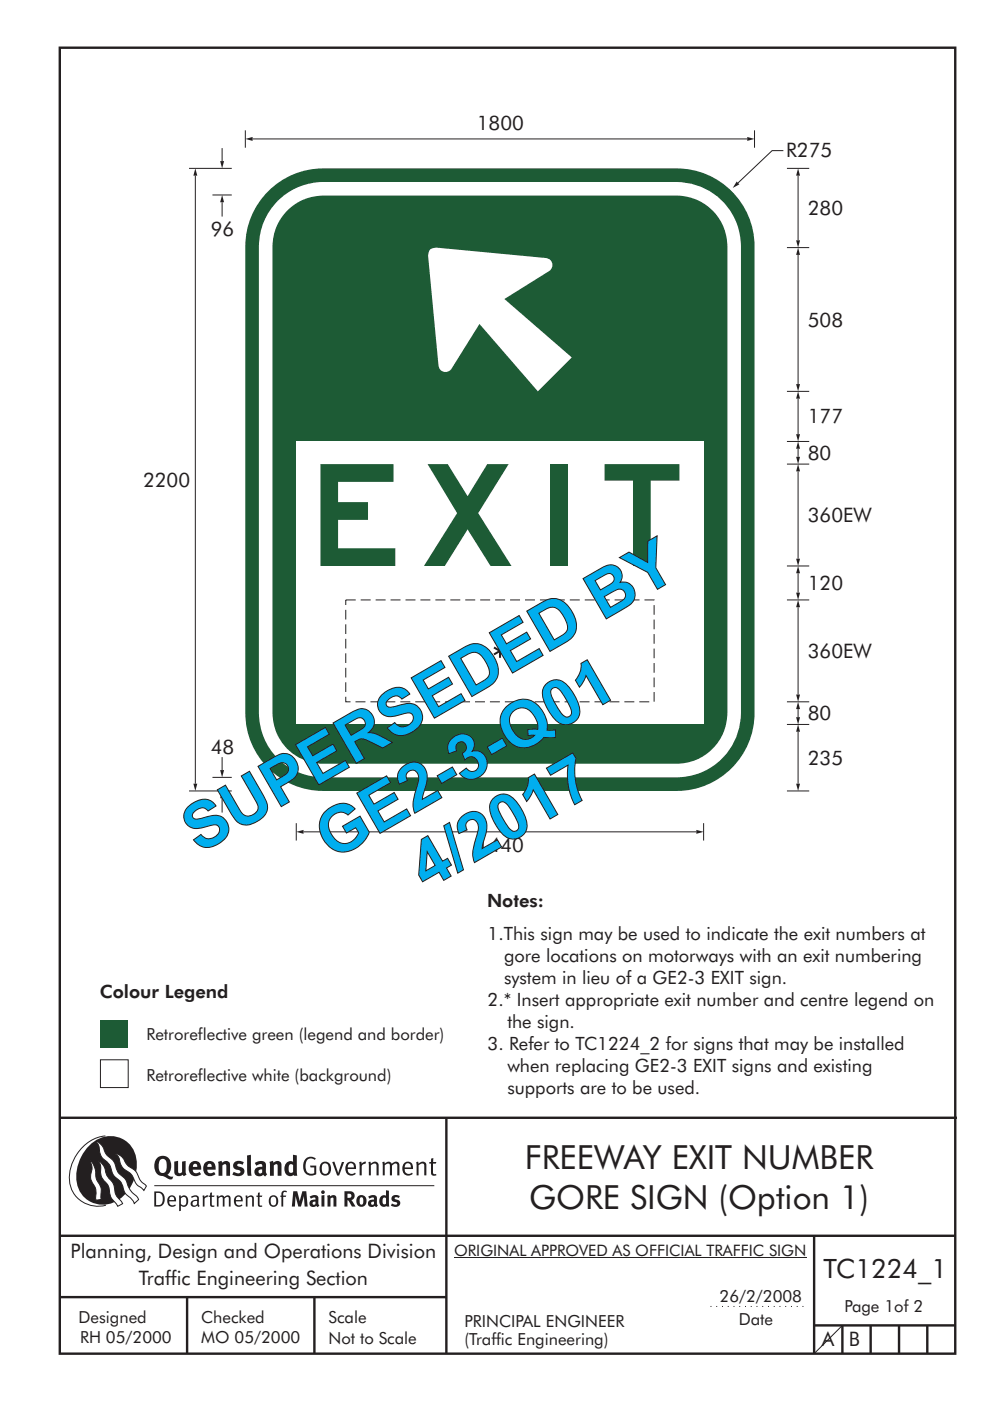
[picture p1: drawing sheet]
<svg xmlns="http://www.w3.org/2000/svg" width="210mm" height="297mm" viewBox="0 0 210 297" stroke-linecap="round" stroke-linejoin="round" font-family="sans-serif">
<g fill="none" stroke="#231f20" stroke-width=".51">
<path d="M12.7 10.1h189.9v276.9h-189.9zM12.7 237h190.3M94.7 236.9v50.1M12.7 262h190M12.7 275h82M39.7 275v12M66.7 275v12M172.7 262v25M172.7 281h30M178.7 281v6M184.7 281v6M190.7 281v6"/>
<path d="M196.7 281v6"/>
</g>
<path d="M150.7 277h20" fill="none" stroke="#231f20" stroke-width=".21" stroke-dasharray=".2 1" stroke-linecap="butt"/>
<path d="M96.3 266.7h74.7" fill="none" stroke="#231f20" stroke-width=".21"/>
<path d="M21.3 216.2h5.9v5.9h-5.9z" fill="#1d5b35"/>
<path d="M21.3 224.7h5.9v5.9h-5.9z" fill-rule="evenodd" fill="#fff" stroke="#231f20" stroke-width=".21"/>
<g fill="#231f20">
<path d="M64.9 245.6a1.61 1.61 0 0 1 2.1 0l-.2 .3a1.17 1.17 0 0 0-1.4-.2 1.17 1.17 0 0 0-.6 1.3 1.42 1.42 0 0 0 1.2 1.9l.7-.2v-1.2h-.8l-.1-.4h1.3v1.8a1.82 1.82 0 0 1-2.2 0 1.82 1.82 0 0 1-.6-2.1l.2-.7z" fill-rule="evenodd"/>
<path d="M68.2 246.5a1.77 1.77 0 0 0 .4 2.7 1.39 1.39 0 0 0 1.4-.5 1.39 1.39 0 0 0 .2-1.5 1.19 1.19 0 0 0-2-.7zM68.5 246.8a.83 .83 0 0 1 1 .1 .83 .83 0 0 1 .2 1 .75 .75 0 0 1-.6 1 .75 .75 0 0 1-.8-.8v-1z" fill-rule="evenodd"/>
<path d="M70.5 246.4l.4-.1 .8 2.4 .8-2.3h.5l-1.1 2.8h-.4z" fill-rule="evenodd"/>
<path d="M73.6 246.7a1.74 1.74 0 0 0 .5 2.5h.9l.5-.3-.2-.3a.89 .89 0 0 1-1.1 .2 .89 .89 0 0 1-.4-.9h1.7a1.15 1.15 0 0 0-.5-1.4 1.15 1.15 0 0 0-1.4 .2zM73.9 246.9a.67 .67 0 0 1 .9-.2 .67 .67 0 0 1 .3 .8h-1.3z" fill-rule="evenodd"/>
<path d="M76.2 246.4l.4-.1 .1 .4 .5-.4h.4l-.1 .5a.61 .61 0 0 0-.8 .6v1.8h-.4z" fill-rule="evenodd"/>
<path d="M78.1 246.4l.4-.1 .2 .4a.89 .89 0 0 1 .9-.4 .89 .89 0 0 1 .7 .7v2.2h-.4v-2.2l-.1-.2-.4-.1-.7 .4v2.1h-.5z" fill-rule="evenodd"/>
<path d="M81.1 246.4l.4-.1 .1 .4a.83 .83 0 0 1 .8-.4 .83 .83 0 0 1 .7 .5 .86 .86 0 0 1 .9-.5 .86 .86 0 0 1 .7 .7v2.2h-.4l-.1-2.3a.5 .5 0 0 0-.8 0l-.3 .2v2.1h-.4v-2.2l-.4-.3-.7 .4v2.1h-.4z" fill-rule="evenodd"/>
<path d="M85.7 246.7a1.74 1.74 0 0 0 .5 2.5h.9l.4-.3-.1-.3a.89 .89 0 0 1-1.1 .2 .89 .89 0 0 1-.5-.9h1.8a1.15 1.15 0 0 0-.5-1.4 1.15 1.15 0 0 0-1.4 .2zM86 246.9a.67 .67 0 0 1 .9-.2 .67 .67 0 0 1 .3 .8h-1.4z" fill-rule="evenodd"/>
<path d="M88.2 246.4l.5-.1 .1 .4a.89 .89 0 0 1 .9-.4 .89 .89 0 0 1 .7 .7v2.2h-.4v-2.2l-.1-.2-.3-.1-.8 .4v2.1h-.4z" fill-rule="evenodd"/>
<path d="M91.4 245.6l.5-.1v.9h.7l-.2 .3h-.6l.1 2.1 .1 .1h.5l.1 .3a.71 .71 0 0 1-1.2-.6v-1.9h-.3v-.3h.3z" fill-rule="evenodd"/>
<path d="M37 246.3l.8-.2v2a.46 .46 0 0 0 .2 .6 .46 .46 0 0 0 .6-.2v-2.2l.8-.2v2.4l.2 .5-.6 .4-.2-.3a1.03 1.03 0 0 1-1.2 .2 1.03 1.03 0 0 1-.6-1.1z" fill-rule="evenodd"/>
<path d="M40.4 246.6a1.64 1.64 0 0 0 0 2.3 1.64 1.64 0 0 0 2.3 0l-.4-.4a.78 .78 0 0 1-.9 .3 .78 .78 0 0 1-.5-.8h1.8a1.37 1.37 0 0 0-.6-1.6 1.37 1.37 0 0 0-1.7 .2zM41 246.9a.48 .48 0 0 1 .7-.1 .48 .48 0 0 1 .1 .6h-.9z" fill-rule="evenodd"/>
<path d="M43.5 246.6a1.65 1.65 0 0 0-.2 2 1.65 1.65 0 0 0 1.9 .7l.5-.4-.3-.4a.78 .78 0 0 1-.9 .3 .78 .78 0 0 1-.5-.8h1.7a1.37 1.37 0 0 0-.5-1.6 1.37 1.37 0 0 0-1.7 .2zM44.1 246.9a.48 .48 0 0 1 .6-.1 .48 .48 0 0 1 .2 .6h-.9z" fill-rule="evenodd"/>
<path d="M46.2 246.3l.8-.2 .1 .4a.95 .95 0 0 1 1-.3 .95 .95 0 0 1 .7 .8v2.3h-.8v-2.3l-.3-.2-.5 .3v2.2h-.8z" fill-rule="evenodd"/>
<path d="M49.6 246.5a1.73 1.73 0 0 1 2.1-.1l-.2 .6-.6-.2a.42 .42 0 0 0-.6 .2l.2 .3a1.23 1.23 0 0 1 1.4 1 1.47 1.47 0 0 1-2.3 .9l-.3-.2 .3-.6 .7 .3a.47 .47 0 0 0 .7-.3 .87 .87 0 0 0-1-.5l-.4-.2-.1-.4z" fill-rule="evenodd"/>
<path d="M54 246.6l.4 .6 .3-.2a.62 .62 0 0 1 .9 0v.4a1.21 1.21 0 0 0-1.3 .3 1.21 1.21 0 0 0-.2 1.3 1.19 1.19 0 0 0 1.7 .1l.5 .3 .4-.5-.3-.3v-1.4a.96 .96 0 0 0-1.3-1zM55 248l.6-.1v.7a.43 .43 0 0 1-.7 .1 .43 .43 0 0 1 .1-.7z" fill-rule="evenodd"/>
<path d="M57.1 246.3l.8-.2 .1 .4a.95 .95 0 0 1 1-.3 .95 .95 0 0 1 .7 .8v2.3h-.8v-2.3l-.3-.2-.5 .3v2.2h-.8z" fill-rule="evenodd"/>
<path d="M62.1 244.8l.1 1.5a1.29 1.29 0 0 0-1.4 .2 1.29 1.29 0 0 0-.5 1.3 1.24 1.24 0 0 0 .5 1.4 1.24 1.24 0 0 0 1.5-.1v.2h.8l-.1-4.3zM61.5 246.9l.4-.1 .3 .2v1.5l-.3 .1a.48 .48 0 0 1-.7-.4 1.52 1.52 0 0 1 .3-1.3z" fill-rule="evenodd"/>
<path d="M52.4 245l.8-.2 .2 4.5h-.8l-.1-.2z" fill-rule="evenodd"/>
</g>
<path d="M22.4 240.8a9 9 0 0 0-7.4 10.9 6.2 6.2 0 0 0 7.5 3.8M32.7 251.4h59.4" fill="none" stroke="#231f20" stroke-width=".21"/>
<path d="M19.1 242.7a5.7 5.7 0 0 1 6.5-1.4 5.7 5.7 0 0 1 3.4 5.7 8.6 8.6 0 0 1-6.2 8.3 5.7 5.7 0 0 1-6.6-7 9.9 9.9 0 0 1 2.9-5.6z" fill-rule="evenodd" fill="#231f20"/>
<path d="M24.4 244.5a3.1 3.1 0 0 1 2.3 2.2l.8 .7a3.2 3.2 0 0 1 2 2.4l.4 .6 1.2 1.1-.6 .9-.2-.3a3.5 3.5 0 0 1-1.9-2.1 3.8 3.8 0 0 0-2.1-2.1 3.5 3.5 0 0 1-1-2.3zM20.4 241.9a3.4 3.4 0 0 1 1.9 2.5l.7 .8a3.3 3.3 0 0 1 1.7 2.6 4.4 4.4 0 0 0 1.7 2l.3 .3a6.1 6.1 0 0 0 2.4 3.7l.3 .5-.9 .9a6.1 6.1 0 0 0-2-2.2l-.3-.8a3.6 3.6 0 0 0-1.9-2.8l-.6-1a3.6 3.6 0 0 0-1.9-2.8 3.7 3.7 0 0 1-.8-2.4zM21 246.1a3.4 3.4 0 0 1 1.5 2.7l.6 1a3.8 3.8 0 0 1 1.3 3.1l.4 .7 1.2 1.6-1 .6-.5-.8a3.2 3.2 0 0 1-1.3-2.8 4.3 4.3 0 0 0-1.4-2.2 4.7 4.7 0 0 1-.5-2.9zM19.2 246.1a5.1 5.1 0 0 1 1.2 3.7l.3 .7a3.1 3.1 0 0 1 .7 3l.1 .8-1.2 .2v-.8a3.5 3.5 0 0 0-.9-3.2 3.6 3.6 0 0 1 .1-2.6z" fill-rule="evenodd" fill="#fff" stroke="#231f20" stroke-width=".21"/>
<g fill="#231f20">
<path d="M33.3 245.5a2.51 2.51 0 0 0 .5 3.7l.7 .1a2.79 2.79 0 0 0 2 .7l.3-.5h-.6l-.7-.4a2.56 2.56 0 0 0 0-3.8 1.83 1.83 0 0 0-2.2 .2zM34 245.9a.87 .87 0 0 1 1 0 .87 .87 0 0 1 .4 .9v.4a1.17 1.17 0 0 1-.9 1.5l-.3-.1a2.38 2.38 0 0 1-.2-2.7z" fill-rule="evenodd"/>
<path d="M33.1 252.9v2.6a1.12 1.12 0 0 0 1.2-.3 1.12 1.12 0 0 0 .2-1.2l-.1-.5-.3-.4zM32.7 252.6h1.1a1.67 1.67 0 0 1 1.1 1.7 1.67 1.67 0 0 1-1.2 1.5h-1zM36 253.9l-.1 .5h1.1a.55 .55 0 0 0-.3-.6 .55 .55 0 0 0-.7 .1zM35.8 253.7a.95 .95 0 0 1 1.1-.1 .95 .95 0 0 1 .4 1.1h-1.4a.72 .72 0 0 0 .4 .8 .72 .72 0 0 0 .9-.2l.1 .3a1.15 1.15 0 0 1-1.5 0 1.15 1.15 0 0 1-.3-1.5zM38.4 254.1v1.2a.7 .7 0 0 0 .9 .1 .7 .7 0 0 0 .2-.9 .61 .61 0 0 0-.4-.7 .61 .61 0 0 0-.7 .3zM38 253.5l.3-.1v.4a.95 .95 0 0 1 1.3-.2 .95 .95 0 0 1 .3 1.2 .92 .92 0 0 1-.5 1 .92 .92 0 0 1-1-.2v1.1l-.4 .1zM40.9 254.8a.5 .5 0 0 0 .2 .8 .5 .5 0 0 0 .7-.4v-.6zM40.5 253.7a1 1 0 0 1 1.7 .3v1.4l.2 .2-.2 .3-.4-.3a.78 .78 0 0 1-1.3-.1 .78 .78 0 0 1 .8-1.1h.5a.58 .58 0 0 0-.3-.7 .58 .58 0 0 0-.7 .3zM42.9 253.5l.4-.1 .1 .4 .3-.3 .5-.1-.2 .4a.52 .52 0 0 0-.6 .6v1.4h-.4zM44.6 252.9l.4-.1-.1 .7h.6l-.1 .3h-.5v1.5a.35 .35 0 0 0 .5 .3l.1 .2a.57 .57 0 0 1-.6 .1 .57 .57 0 0 1-.3-.5v-1.6h-.3v-.3h.3zM45.9 253.5l.4-.1 .1 .4 .2-.2a.64 .64 0 0 1 1 .2 .7 .7 0 0 1 .7-.4 .7 .7 0 0 1 .6 .7v1.7h-.4v-1.7l-.3-.3-.6 .3v1.7h-.3v-1.6a.38 .38 0 0 0-.3-.5 .38 .38 0 0 0-.5 .2l-.1 .2v1.7h-.4zM50.2 253.9l-.2 .5h1.1a.55 .55 0 0 0-.2-.6 .55 .55 0 0 0-.7 .1zM49.9 253.7a.95 .95 0 0 1 1.2-.1 .95 .95 0 0 1 .4 1.1h-1.5a.72 .72 0 0 0 .4 .8 .72 .72 0 0 0 .9-.2l.1 .3a1.15 1.15 0 0 1-1.5 0 1.15 1.15 0 0 1-.2-1.5zM52.1 253.5l.3-.1 .1 .4a.72 .72 0 0 1 .8-.4 .72 .72 0 0 1 .6 .6v1.8h-.4v-1.6a.45 .45 0 0 0-.3-.5 .45 .45 0 0 0-.6 .3l-.1 .1v1.7h-.4zM54.7 252.9l.4-.1v.7h.5l-.1 .3h-.4v1.5a.35 .35 0 0 0 .5 .3v.2a.57 .57 0 0 1-.6 .1 .57 .57 0 0 1-.3-.5v-1.6h-.3v-.3h.3zM57.6 253.9l-.2 .7a.65 .65 0 0 0 .2 .8 .65 .65 0 0 0 .9-.2l.1-.1a.93 .93 0 0 0-.8-1.4zM57.3 253.7a1.12 1.12 0 0 1 1.4 .1 1.12 1.12 0 0 1 .2 1.4 1.01 1.01 0 0 1-1.2 .6 1.01 1.01 0 0 1-.7-1.2zM59.9 252.6l.5-.2 .5 .2-.2 .2-.3-.1-.3 .2v.6h.6l-.1 .3h-.5v2h-.4v-2h-.2v-.3h.2zM62.2 252.6l-.3 3.2h.6l.2-2.3 .6 2.3h.5l.7-2.3 .1 2.3h.7l-.3-3.2h-.9l-.5 2.1-.6-2.1zM65.7 253.7l.2 .5a.51 .51 0 0 1 .6-.4 .51 .51 0 0 1 .4 .4v.1a.88 .88 0 0 0-1.1 .4 .88 .88 0 0 0 .2 1.1 .9 .9 0 0 0 1.1-.2l.3 .3 .3-.3-.2-.3v-1.1a.87 .87 0 0 0-.5-.8 .87 .87 0 0 0-.9 .1zM66.4 254.8h.5v.5l-.2 .1h-.2l-.2-.1zM68.2 253.5v2.3h.6v-2.4zM68.1 252.8a.4 .4 0 0 0 .8 0 .4 .4 0 0 0-.8 0zM69.4 253.5l.1 2.3h.6v-1.7a.33 .33 0 0 1 .4-.2 .33 .33 0 0 1 .2 .4v1.5h.7v-1.7a.75 .75 0 0 0-.6-.7 .75 .75 0 0 0-.8 .3l-.1-.3zM73.1 252.6v3.2h.6v-1.3l.3 .2 .6 1.1h.8l-.9-1.4a.94 .94 0 0 0 .7-1 .94 .94 0 0 0-.9-.8zM73.7 253.1a.51 .51 0 0 1 .7 .1 .51 .51 0 0 1-.2 .7l-.5 .1zM75.9 253.7a1.19 1.19 0 0 0-.1 1.7 1.19 1.19 0 0 0 1.7 0 1.19 1.19 0 0 0 0-1.6 1.19 1.19 0 0 0-1.6-.1zM76.5 253.9l.2-.1a.99 .99 0 0 1 0 1.6 1.06 1.06 0 0 1-.2-1.5zM78.1 253.7l.3 .5a.51 .51 0 0 1 .5-.4 .51 .51 0 0 1 .4 .4v.1a.88 .88 0 0 0-1.1 .4 .88 .88 0 0 0 .2 1.1 .9 .9 0 0 0 1.1-.2l.3 .3 .4-.3-.2-.3v-1.1a.87 .87 0 0 0-.5-.8 .87 .87 0 0 0-1 .1zM78.8 254.8h.5v.5l-.1 .1h-.3l-.2-.1zM81.9 252.4v1.1a1.2 1.2 0 0 0-1.4 .6 1.2 1.2 0 0 0 .2 1.4l.5 .4 .8-.2v.1h.6l-.1-3.3zM81.4 253.9l.5 .2-.1 1.1a.46 .46 0 0 1-.6 0 .46 .46 0 0 1-.1-.5zM83.3 253.6a.79 .79 0 0 0-.2 .9 .79 .79 0 0 0 .9 .4 .33 .33 0 0 1 .1 .5 .33 .33 0 0 1-.5 0l-.5-.2-.2 .4a1.15 1.15 0 0 0 1.2 .3 1.15 1.15 0 0 0 .8-1 1.49 1.49 0 0 0-1.2-.8 .4 .4 0 0 1 .3-.3 .4 .4 0 0 1 .4 .1l.2 .1 .2-.4a1.47 1.47 0 0 0-1.5 0z" fill-rule="evenodd"/>
</g>
<path d="M53.6 29.5h104.9M178.7 281l-6 6" fill="none" stroke="#231f20" stroke-width=".21"/>
<g fill="#231f20">
<path d="M158.5 29l1.5 .5-1.5 .4z"/>
<path d="M52 29.5l1.6-.5v.9z"/>
</g>
<path d="M52 27.6v3.7M169.3 155.1v11.1" fill="none" stroke="#231f20" stroke-width=".21"/>
<g fill="#231f20">
<path d="M168.9 166.2h.8l-.4 1.5z"/>
<path d="M169.3 153.6l.4 1.5h-.8z"/>
</g>
<path d="M169.3 128.7v18.6" fill="none" stroke="#231f20" stroke-width=".21"/>
<g fill="#231f20">
<path d="M168.9 147.3h.8l-.4 1.5z"/>
<path d="M169.3 127.2l.4 1.5h-.8z"/>
</g>
<path d="M160 27.6v3.7M169.3 121.5v4.2M166.9 148.8h4.7M166.9 153.6h4.7M166.9 167.7h4.7" fill="none" stroke="#231f20" stroke-width=".21"/>
<g fill="#231f20">
<path d="M168.9 125.7h.8l-.4 1.5z"/>
<path d="M169.3 120l.4 1.5h-.8z"/>
</g>
<path d="M166.9 120h4.7M166.9 127.2h4.7" fill="none" stroke="#231f20" stroke-width=".21"/>
<path d="M57.4 40a16.4 16.4 0 0 1 11.1-4.3h75.1a16.5 16.5 0 0 1 16.4 16.5v99a16.5 16.5 0 0 1-16.4 16.5h-75.1a16.5 16.5 0 0 1-16.5-16.5v-99a16.4 16.4 0 0 1 5.4-12.2z" fill-rule="evenodd" fill="#1d5b35"/>
<path d="M58.9 42.6a13.8 13.8 0 0 1 9.7-4h74.9a13.6 13.6 0 0 1 13.7 13.6v99a13.6 13.6 0 0 1-13.7 13.6h-74.9a13.7 13.7 0 0 1-13.7-13.6v-99a13.7 13.7 0 0 1 4-9.6z" fill-rule="evenodd" fill="#fff"/>
<path d="M61 44.6a10.7 10.7 0 0 1 7.6-3.1h74.9a10.8 10.8 0 0 1 10.8 10.8v98.8a10.8 10.8 0 0 1-10.8 10.8h-74.9a10.8 10.8 0 0 1-10.8-10.8v-98.8a10.8 10.8 0 0 1 3.2-7.7z" fill-rule="evenodd" fill="#1d5b35"/>
<path d="M91.2 52.9l1.3-.4 23.3 2.2a1.5 1.5 0 0 1 1.3 1.1 1.5 1.5 0 0 1-.6 1.7l-9.5 5.9 14.3 12.4-7.2 7.2-12.4-14.3-5.9 9.5a1.5 1.5 0 0 1-1.7 .6 1.5 1.5 0 0 1-1.1-1.3l-2.2-23.3z" fill-rule="evenodd" fill="#fff"/>
<path d="M62.8 93.6h86.4v60h-86.4z" fill="#fff"/>
<path d="M104.9 137.1l.9 .5v-1.1h.5v1.1l.9-.5 .2 .4-.9 .5 .9 .5-.2 .4-.9-.5v1.1h-.5v-1.1l-.9 .5-.2-.3 .9-.6-.9-.5z" fill-rule="evenodd" fill="#231f20"/>
<path d="M73.3 127.2h65.4v21.6h-65.4z" fill="none" stroke="#231f20" stroke-width=".21" stroke-dasharray="2.1 1" stroke-linecap="butt"/>
<path d="M166.2 31.9h-2.4l-7.3 6.9" fill="none" stroke="#231f20" stroke-width=".21"/>
<path d="M156.3 38.5l.5 .6-1.4 .7z" fill="#231f20"/>
<path d="M169.3 150.3v1.8" fill="none" stroke="#231f20" stroke-width=".21"/>
<g fill="#231f20">
<path d="M168.9 152.1h.8l-.4 1.5z"/>
<path d="M169.3 148.8l.4 1.5h-.8z"/>
</g>
<path d="M166.9 93.6h4.7M166.9 98.4h4.7M169.3 95.1v1.8" fill="none" stroke="#231f20" stroke-width=".21"/>
<g fill="#231f20">
<path d="M168.9 96.9h.8l-.4 1.5z"/>
<path d="M169.3 93.6l.4 1.5h-.8z"/>
</g>
<path d="M169.3 99.9v18.6" fill="none" stroke="#231f20" stroke-width=".21"/>
<g fill="#231f20">
<path d="M168.9 118.5h.8l-.4 1.5z"/>
<path d="M169.3 98.4l.4 1.5h-.8z"/>
</g>
<path d="M166.9 35.7h4.7M169.3 37.2v13.8M166.9 52.5h4.7M166.9 83h4.7" fill="none" stroke="#231f20" stroke-width=".21"/>
<g fill="#231f20">
<path d="M168.9 51h.8l-.4 1.5z"/>
<path d="M169.3 35.7l.4 1.5h-.8z"/>
</g>
<path d="M169.3 54v27.4" fill="none" stroke="#231f20" stroke-width=".21"/>
<g fill="#231f20">
<path d="M168.9 81.4h.8l-.4 1.6z"/>
<path d="M169.3 52.5l.4 1.5h-.8z"/>
</g>
<path d="M169.3 84.5v7.6" fill="none" stroke="#231f20" stroke-width=".21"/>
<g fill="#231f20">
<path d="M168.9 92.1h.8l-.4 1.5z"/>
<path d="M169.3 83l.4 1.5h-.8z"/>
</g>
<path d="M47.1 169.2v3.1" fill="none" stroke="#231f20" stroke-width=".21"/>
<path d="M47.1 167.7l.4 1.5h-.8z" fill="#231f20"/>
<path d="M47.1 42.9v3" fill="none" stroke="#231f20" stroke-width=".21"/>
<path d="M47.1 41.3l.4 1.6h-.8z" fill="#231f20"/>
<path d="M47.1 160.5v2.8" fill="none" stroke="#231f20" stroke-width=".21"/>
<path d="M46.7 163.3h.8l-.4 1.5z" fill="#231f20"/>
<path d="M47.1 31.4v2.8" fill="none" stroke="#231f20" stroke-width=".21"/>
<path d="M46.7 34.2h.8l-.4 1.5z" fill="#231f20"/>
<path d="M40.1 35.7h9.1M41.4 37.2v129M45.1 41.3h4.1M40.1 167.7h9.1M45.1 164.8h4.1" fill="none" stroke="#231f20" stroke-width=".21"/>
<g fill="#231f20">
<path d="M41 166.2h.8l-.4 1.5z"/>
<path d="M41.4 35.7l.4 1.5h-.8z"/>
</g>
<path d="M64.4 176.4h83.3" fill="none" stroke="#231f20" stroke-width=".21"/>
<g fill="#231f20">
<path d="M147.7 176l1.5 .4-1.5 .4z"/>
<path d="M62.8 176.4l1.6-.4v.8z"/>
</g>
<path d="M62.8 174.5v3.7M149.2 174.5v3.7" fill="none" stroke="#231f20" stroke-width=".21"/>
<text font-size="21.6" fill="#1d5b35" x="68" y="120">EXIT</text>
<g font-size="13.8" fill="#00aeef">
<text x="42.2" y="181.1" transform="rotate(-30 42.2 181.1)">SUPERSEDED BY</text>
<text x="70.4" y="182.6" transform="rotate(-30 70.4 182.6)">GE2-3-Q01</text>
<text x="90.4" y="188.8" transform="rotate(-30 90.4 188.8)">4/2017</text>
</g>
<g font-size="7.1" fill="#231f20">
<text x="111.3" y="247.9">FREEWAY EXIT NUMBER</text>
<text x="112.2" y="256.3">GORE SIGN (Option 1)</text>
</g>
<text font-size="5.6" fill="#231f20" x="174.7" y="271">TC1224_1</text>
<g font-size="4.2" fill="#231f20">
<text x="101.1" y="27.6">1800</text>
<text x="166.8" y="33.3">R275</text>
<text x="171.4" y="45.6">280</text>
<text x="44.7" y="50">96</text>
<text x="171.4" y="69.2">508</text>
<text x="171.4" y="89.7">177</text>
<text x="171.4" y="97.5">80</text>
<text x="30.4" y="103.2">2200</text>
<text x="171.4" y="110.7">360EW</text>
<text x="171.4" y="125.1">120</text>
<text x="171.4" y="139.5">360EW</text>
<text x="171.4" y="152.7">80</text>
<text x="44.7" y="159.9">48</text>
<text x="171.4" y="162.1">235</text>
<text x="101.1" y="180.7">1440</text>
<text x="15" y="266.8">Planning, Design and Operations Division</text>
<text x="29.4" y="272.4">Traffic Engineering Section</text>
<text x="174.3" y="285.4">A</text>
<text x="180" y="285.3">B</text>
</g>
<g font-size="3.9" fill="#231f20">
<text x="103.3" y="192.3">Notes:</text>
<text x="103.4" y="199.4">1.This sign may be used to indicate the exit numbers at</text>
<text x="106.9" y="204">gore locations on motorways with an exit numbering</text>
<text x="106.9" y="208.7">system in lieu of a GE2-3 EXIT sign.</text>
<text x="21.1" y="211.6">Colour Legend</text>
<text x="103.4" y="213.3">2.* Insert appropriate exit number and centre legend on</text>
<text x="107.6" y="218">the sign.</text>
<text x="103.4" y="222.6">3. Refer to TC1224_2 for signs that may be installed</text>
<text x="107.6" y="227.3">when replacing GE2-3 EXIT signs and existing</text>
<text x="107.6" y="231.9">supports are to be used.</text>
</g>
<g font-size="3.5" fill="#231f20">
<text x="31.1" y="220.4">Retroreflective green (legend and border)</text>
<text x="31.1" y="229.3">Retroreflective white (background)</text>
<text x="16.7" y="280.5">Designed</text>
<text x="42.7" y="280.5">Checked</text>
<text x="69.7" y="280.5">Scale</text>
<text x="98.5" y="281.4">PRINCIPAL ENGINEER</text>
<text x="152.6" y="276.1">26/2/2008</text>
<text x="156.7" y="281">Date</text>
<text x="179.1" y="278.2">Page 1of 2</text>
<text x="17" y="284.8">RH 05/2000</text>
<text x="42.7" y="284.8">MO 05/2000</text>
<text x="69.7" y="285">Not to Scale</text>
<text x="98.5" y="285.1">(Traffic Engineering)</text>
</g>
<text font-size="3.4" fill="#231f20" x="96.3" y="266.3">ORIGINAL APPROVED AS OFFICIAL TRAFFIC SIGN</text>
</svg>
